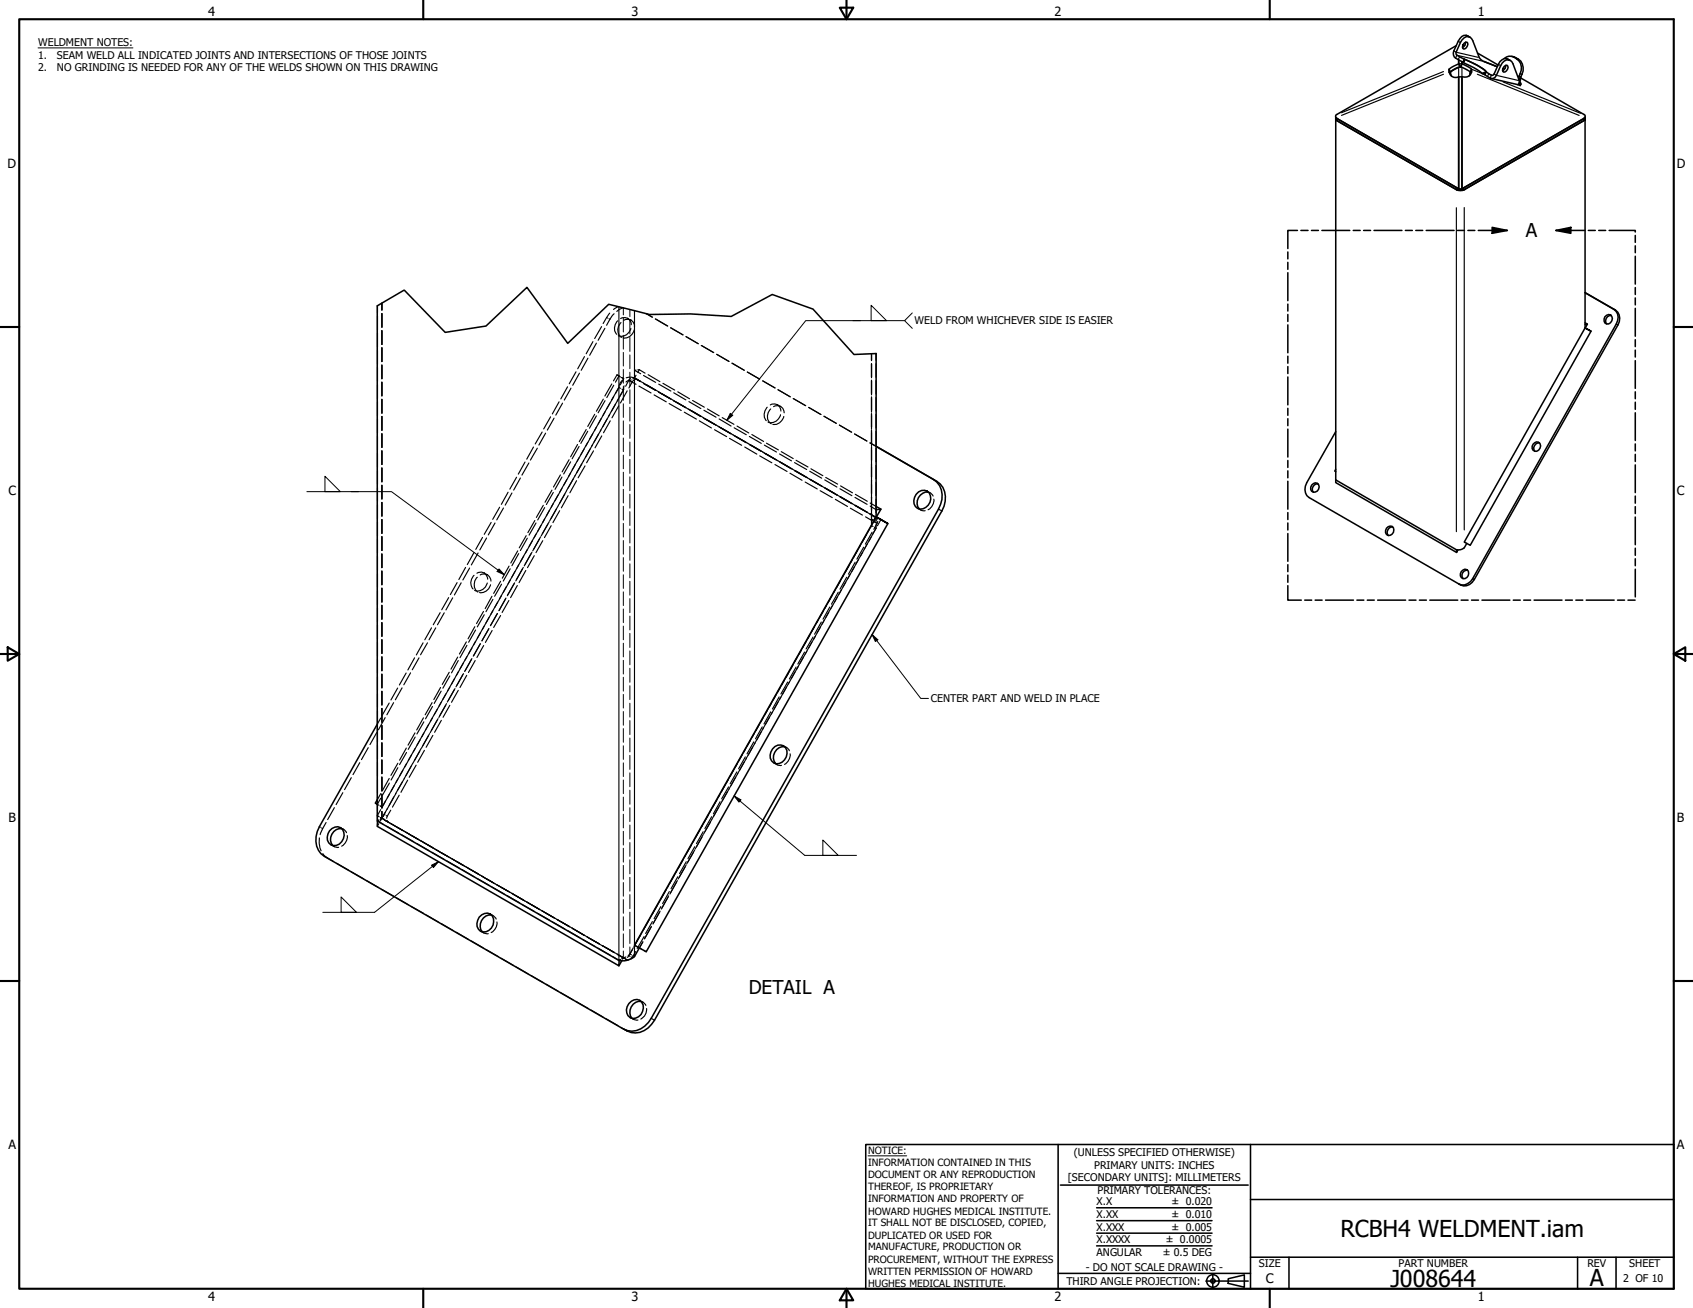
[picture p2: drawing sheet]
<svg xmlns="http://www.w3.org/2000/svg" width="559mm" height="432mm" viewBox="0 0 559 432" stroke-linecap="round" stroke-linejoin="round" font-family="sans-serif">
<!-- layer: Visible (ANSI) -->
<g fill="none" stroke="#000" stroke-width=".51">
<path d="M480.7 15l-39.4 22.8-.5 .6 .1 .5M481.5 19.8v1.3M482.9 14.7l.5 .3M483.2 14.3l.9-.4a1.47 1.47 0 0 1-1 2.3 1.24 1.24 0 0 1 .1-1.9zM483.4 19.6l-.4 1.1zM483.7 13.9a1.82 1.82 0 0 1-1 1.8M485.3 12.3a2.36 2.36 0 0 0-4 1.3l-1.4 3.2a2.09 2.09 0 0 0 1.4 2.9l1.7 .8M487.7 17.5l6.8 4M496.5 19.3a3.6 3.6 0 0 1 5.7 2.8l-.1 1.1-.8 2.1M499 18.6a4.2 4.2 0 0 1 3 6.8M440.9 38.9l.4 .2M441 38.9l-.1 .7v-.9v119.7l39.8 23.1a2.84 2.84 0 0 0 3.4-2.1"/>
<path d="M441 38.9l.3 .2M441.3 39.1l40.6 23.7-.6-.3M441.3 39.1l39.6 22.9M478.7 23.8l.4 1.3M478.7 23.8h.1M481.5 21.1l-2.9 1.5a1.95 1.95 0 0 0 0 2.2 1.95 1.95 0 0 0 2 .8l.9-.2M481.5 25.4v37l.7 .4M481.5 21.1l.4 .9M481.5 21.1h1M481.9 22l-1.8 .8-1.3 1M481.9 22l-3 1.6M482.2 22l3.1 1.7-.4 1.3"/>
<path d="M482.2 22h-.3h.3M482.5 21.1l2.4 1.1a1.54 1.54 0 0 1 1 1.5 1.54 1.54 0 0 1-1 1.4l-.7 .3-1.7-.1M482.5 25.3v37.1l-.3 .4M482.5 21.1v-.8v.8l-.3 .9M482.5 21.1l-.3 .9M482.5 25.3v37.1h-1v-37M482.5 25.3l-1 .1M483 20.7l3.6 1.7 2.5 1.9M489.1 24.3l1.4-.6-.4 .9zM490.1 24.6l.3 .3a2.35 2.35 0 0 0 3.1 .6l1.8-3.8a2.32 2.32 0 0 1 3.3-1.7l.8 1 2.1 5.6M492.2 25.9l8.8 2a1.04 1.04 0 0 0 .5-1.3M496.4 22l.6-.4 .4-.1 .2 .3a1.34 1.34 0 0 1-.2 1.4 1.34 1.34 0 0 1-1.3 .4l-.2-.5z"/>
<path d="M497 21.6a1.9 1.9 0 0 1-1.1 1.8M498.5 20a2.35 2.35 0 0 0-2.4-.6 2.35 2.35 0 0 0-1.6 1.9l-1.6 3.5h-.6l-.9-.5a24.9 24.9 0 0 0-8.9-5.1l-1.6-1-.3-.6a10.4 10.4 0 0 1 2.6-5.1 1.75 1.75 0 0 1 2.9 .9l2.4 6 1.3 .9 3.6 1.4 .9 .1M501.3 25.3l.2 1.1M501.3 25.3l.7 .1M501.4 27.4l.4 .9-.8-.4M501.5 26.4v.1M501.5 26.4l.5 1.3-.2 .6M501.9 25.7l21.2 12.3v.9l-40.6 23.5-.3 .4M502 25.4l-.4 1.3M523 38.9l-40 23.1M523 39.5l.2-.8v69.6l-39.9 70.6 2 1.1 39.8-70.7M523 39.5l.2 .1-39.9 23a2.83 2.83 0 0 1-2.6 0l-39.8-23 40 23.1"/>
<path d="M523 39.6l-40 23.1M523 38.9v.7M480.9 62l.4 .5-.4 .2zM482.7 62.5l-.5 .3M483 62v.7l-.3-.2zM523.2 96.6l9.4 5.5a3.4 3.4 0 0 1 .9 4.9l-47.4 84a3.6 3.6 0 0 1-4.6 1.8l-49.4-28.5a3.5 3.5 0 0 1-.8-4.9l9.6-16.9M523.2 96.6l10 5.8a3.6 3.6 0 0 1 .8 4.9l-47.4 84a3.4 3.4 0 0 1-5 1.5M124.5 101v170l79.8 46.1M289.2 116.7v53.9l-79.8 141.4 3.9 2.2 79.8-141.4M523.2 107.1l.7-.1-.7 1.3M523.2 108.3l1.9 1zM523.2 106.6l.7 .4"/>
<path d="M529.7 104.6l1.3-.8a1.55 1.55 0 0 1 1 2.2 1.55 1.55 0 0 1-2.3 .6l-.2-.6zM531.8 104.1a1.77 1.77 0 0 0-1.6 1 1.77 1.77 0 0 0 .1 1.8M289.2 147.3l20 11.6a7 7 0 0 1 1.7 9.8l-94.9 168.1a7 7 0 0 1-8.9 3.6l-1.1-.6M289.2 147.4l19 10.9a7 7 0 0 1 1.6 9.8l-94.9 168.1a7 7 0 0 1-9.1 3.5l-98.7-57a6.7 6.7 0 0 1-2.4-8.2l.7-1.6 19.1-33.8M435 159.7a1.77 1.77 0 0 0-1.6 .9 1.77 1.77 0 0 0 .1 1.9M440.9 154.9l-.3 .6 .3 .2M440.9 158.5v.8l39.9 23.1M506 146.6l1.2-.7a1.55 1.55 0 0 1 1.1 2.1 1.55 1.55 0 0 1-2.3 .7l-.3-.6zM508.1 146.2a1.77 1.77 0 0 0-1.6 .9 1.77 1.77 0 0 0 .1 1.9M289.2 170.6l3.9 2.2zM289.2 168.3l1.6-.2-1.6 2.6M289.2 167.2l1.6 .9"/>
<path d="M302.4 163.2a2.63 2.63 0 0 1 3.6-1.1 2.63 2.63 0 0 1 1 3.7 2.9 2.9 0 0 1-4.9 1.4 3.5 3.5 0 0 1 .3-4zM306.5 162.5a3.4 3.4 0 0 0-3.4 1.8 3.4 3.4 0 0 0 .4 3.7M432.9 160.1l1.2-.7a1.55 1.55 0 0 1 1.1 2.1 1.55 1.55 0 0 1-2.3 .7l-.3-.6zM457.6 174.4a1.35 1.35 0 0 1 2.3-.2 1.66 1.66 0 0 1-.3 2 1.66 1.66 0 0 1-2 .3l-.3-.7zM459.7 174a1.75 1.75 0 0 0-1.6 .9 1.75 1.75 0 0 0 .1 1.9M480.8 181.5v.9l.4-.9M482.3 188.7l1.3-.8a1.55 1.55 0 0 1 1 2.1 1.55 1.55 0 0 1-2.3 .7l-.3-.6zM484.4 188.2a1.73 1.73 0 0 0-1.7 .9 1.73 1.73 0 0 0 .2 1.9M255 247.2a2.62 2.62 0 0 1 3.6-1 2.62 2.62 0 0 1 .9 3.7 2.76 2.76 0 0 1-2.4 2.2 2.76 2.76 0 0 1-2.8-1.8l.1-2.1zM259 246.5a3.5 3.5 0 0 0-3.3 1.8 3.5 3.5 0 0 0 .3 3.8M108.8 274.3a2.63 2.63 0 0 1 3.6-1.1 2.63 2.63 0 0 1 .9 3.7 2.75 2.75 0 0 1-2.4 2.2 2.75 2.75 0 0 1-2.8-1.7l.2-2.2zM112.8 273.6a3.5 3.5 0 0 0-3.3 1.8 3.5 3.5 0 0 0 .4 3.7"/>
<path d="M124.5 264l-.6 1.1 .6 .5M124.6 271.1l-.1 1.7 79.8 46v-1.7M158.2 302.8a2.63 2.63 0 0 1 3.6-1.1 2.63 2.63 0 0 1 1 3.7 2.84 2.84 0 0 1-4.9 1.4 3.5 3.5 0 0 1 .3-4zM162.2 302.1a3.5 3.5 0 0 0-3.3 1.8 3.5 3.5 0 0 0 .4 3.8M205.2 317.2l-.9 1.6M211 312.9l-1.6 2.9a6 6 0 0 1-5.1 1.3M207.6 331.3a2.6 2.6 0 0 1 3.6-1 2.6 2.6 0 0 1 .9 3.6 2.84 2.84 0 0 1-4.8 1.4 3.4 3.4 0 0 1 .3-4zM211.6 330.6a3.5 3.5 0 0 0-3.2 1.8 3.5 3.5 0 0 0 .2 3.8"/>
</g>
<!-- layer: Visible Narrow (ANSI) -->
<g fill="#000">
<circle cx="441.3" cy="39.1" r=".19"/>
<circle cx="522.8" cy="39.1" r=".19"/>
<circle cx="483.3" cy="62.6" r=".19"/>
</g>
<g fill="none" stroke="#000" stroke-width=".38">
<path d="M479.9 16.8l.7 .4M480.8 18.3l-.4 .8M481 17.3l6.9 1.6M481.3 18.4l8.1 1.8M481.3 13.7l.7 .3M481.7 18.8l-.4 .9M483.4 19.6l-.4 .8M483.9 11.7l.6 .4M484.1 11.7l.7 .4M497.1 19.3l.7 .4M497.3 19.4l.7 .3M499.7 18.9l.6 .2"/>
<path d="M500.6 19.4l.6 .2M441.3 39.2v.6M476.4 23.6l-33.6 13.6M476.4 24.5l-33.6 13.6M478.3 22.9l.4 .9M478.3 23.7l.4 .5M478.4 24l.4 .4M481.5 22.4v2.9M482.5 22.4v2.7M485.6 22.9l-.3 .8M485.6 23.9l-.3 .4M485.7 23.7l-.4 .5"/>
<path d="M485.7 22.9l-.4 .9M485.9 22.9l3.7 1.5M487.6 24.5l33.6 13.6M490.5 23.7l-.3 .9M491.4 24.4l-.4 .8M492.3 24.9l-.4 .8M492.3 24.8l.3 .1M493.1 24.4l.7 .4M493.5 21.7l.6 .4M494.3 25l6.8 1.5M494.6 21.3l.7 .4M495.9 23.2h.2"/>
<path d="M496.1 27.1l25.6 10.3M496.3 22.4l.4 .2M500.9 25l.4 .3M501.4 26.3l.1 .1M501.8 24.4l.5 .1M522.7 39.2v.6M480.7 68.6v106.9M480.7 62.6h.1M483.3 68.5v106.4M204.3 101.3v215.8M209.4 102.6v213.2M532.7 102.1l.5 .3"/>
<path d="M533.5 107l.5 .3M308.2 158.3l1 .6M309.8 168.1l1.1 .6M486.1 191.1l.5 .2M214.9 336.2l1.1 .6"/>
</g>
<!-- layer: Visible (ANSI) -->
<g fill="#000">
<circle cx="481.9" cy="22" r=".25"/>
<circle cx="501.5" cy="26.4" r=".25"/>
</g>
<!-- layer: Hidden (ANSI) -->
<g fill="none" stroke="#000" stroke-width=".38">
<path d="M124.6 101v2.2M124.6 104.3v4.6M124.6 110v4.6M124.6 115.7v4.5M126 100.1v2.3M126 103.5v4.5M126 109.2v4.5M126 114.8v4.6M192.9 117.7l-2.2 4M194.1 118.2l-2.3 4M195.7 112.8l-2.2 4M196.8 113.3l-2.2 4"/>
<path d="M198.6 107.8l-2.3 4M199.6 108.4l-2.2 3.9M201.2 103.4l-2.1 3.4M202.7 103.6l-1.4 1.8-1.1 2M203.9 105.9a3.2 3.2 0 0 0-.3 4.5M204 101.2l-1.5 1M204.1 110.8l.3 .2M204.8 111.2l.4 .2M204.9 105.2a2.27 2.27 0 0 1 3.4 2M205 106.5a3.2 3.2 0 0 0-.3 4.4M205.5 101.6l-1.9 1.2M205.9 105.7a2.27 2.27 0 0 1 3.5 2.1"/>
<path d="M207.1 105.1l.4 .2M207.9 105.5l.3 .2M208.2 108.4a3.1 3.1 0 0 1-3.6 2.5M209.3 109a3.1 3.1 0 0 1-3.6 2.5M213.2 103.5l2.1 1.2M213.4 103.6l2 1.1M216.3 105.3l4 2.3M216.4 105.3l4 2.3M221.3 108.2l4.1 2.4M221.4 108.2l4.1 2.4M226.4 111.1l4 2.4-3.9-2.4M231.5 114l4.1 2.4"/>
<path d="M240.5 119.3l-3.9-2.3 4.1 2.3M241.6 119.9l4 2.3-3.9-2.3M287.7 116.8v2.3M289.1 116.7v2.2M124.6 121.3v4.6M124.6 127v4.6M124.6 132.7v4.5M124.6 138.4v4.5M126 120.5v4.5M126 126.2v4.5M126 131.8v4.6M126 137.5v4.5"/>
<path d="M181.7 137.6l-2.2 4M182.9 138l-2.2 4M184.5 132.7l-2.2 4M185.7 133.1l-2.2 3.9M187.3 127.7l-2.2 4M188.5 128.1l-2.3 4M190.1 122.7l-2.2 4M191.3 123.2l-2.3 4M196.3 136.8l-2.3 4M196.8 137.3l-2.2 4.1M198.4 138.2l-2.2 4M199.1 131.8l-2.3 4"/>
<path d="M199.7 132.3l-2.3 4M200.3 138.4l-2.2 3.9M201.2 136.8l-2.3 4.1M201.3 133.1l-3.9 6.9M201.4 138.9l-2.2 4M201.9 126.7l-2.3 4M202.6 127.2l-2.3 4.1M203.1 133.4l-2.2 4M203.6 123.8l.2 .1M203.6 123.8l.8 .3M203.6 123.8l-1.1 1.9M204.1 131.8l-2.3 4"/>
<path d="M204.2 128.1l-3.9 6.8M204.2 134l-2.2 3.9M204.3 127.9l-1.2 2M204.3 127.9l.5 .3M204.8 124.5l-.5-.4-1.2 2.1M205.1 124.6l.8 .4-1.2 2.1M205.4 124.7l.5 .3M205.5 125.5a3.7 3.7 0 0 0-1.2 2.4M205.9 128.5l-2.2 3.9M206 127.4l-.3 1.4-.4-.3M206.6 126.1l.5-.4h.8l2 1.2M206.7 124.7a4.6 4.6 0 0 1 4.8 1.3"/>
<path d="M207 129l-2.2 4M208.1 125l-1.6 2.5M208.7 124.7l.7 .1M209.2 125.5l-1.6 2.6M209.4 124.8l2 1.1M209.4 124.8l.3 .2M209.4 124.8l2.1 1.1M209.8 125.3l.7 .1 2 1.1M209.9 122.2h-.5l2.1 1.2M209.9 123.9l-.5 .9M210.1 125.2l.4 .1M210.9 127.4l4 2.3"/>
<path d="M211 122l-.5 .1M211 122l-.5 .9M211 122l1.9 1.2M212.4 126.5l9.9 5.7M212.4 124l4 2.2M213.9 123.7l3.9 2.3M215.9 130.4l4 2.3M216.4 128.8l-4-2.2 4 2.3M217.4 129.4l4 2.4M217.4 126.8l4 2.3M218.8 126.6l3.9 2.2M220.9 133.2l4 2.3"/>
<path d="M222.2 132.2l3.9 2.2M222.4 132.3l4 2.3-4-2.3M222.4 129.7l4 2.3M223.3 132.8l3.9 2.3M223.7 129.3l3.9 2.3M225.9 136.1l4 2.3M227.1 135l9.9 5.7M227.4 135.1l3.9 2.4M227.4 132.6l3.9 2.3M228.6 132.2l3.9 2.2M230.8 138.9l4 2.4M232.3 138l4 2.4"/>
<path d="M232.3 135.4l4 2.3M233.5 135l3.9 2.3M237.4 138.3l3.9 2.4M238.4 137.9l3.9 2.2M246.6 122.8l4.2 2.4M251.7 125.7l4.1 2.4M253.2 134.4a3.3 3.3 0 0 0-.3 4.5M253.5 139.3l.3 .2M254.2 139.7l.4 .2M254.3 133.7a2.27 2.27 0 0 1 3.4 2M254.4 135a3.2 3.2 0 0 0-.3 4.4M255.3 134.2a2.27 2.27 0 0 1 3.5 2.1"/>
<path d="M256.5 133.6l.4 .2M256.8 128.7l4.1 2.3M257.2 134l.4 .2M257.6 136.9a3.1 3.1 0 0 1-3.6 2.5M258.7 137.5a3.2 3.2 0 0 1-3.6 2.6M261.8 131.6l4.1 2.3M266.9 134.5l4.1 2.3-4-2.3M272 137.4l4 2.4M287.7 120.1v4.6M287.7 125.5v4.9M287.7 131.1v5M287.7 136.6v5.1"/>
<path d="M289.1 120.1v4.4M289.1 125.7v4.4M289.1 131.3v4.4M289.1 136.8v4.5M124.6 144v4.5M124.6 149.7v4.5M124.6 155.4v4.5M126 143.2v4.5M126 148.8v4.6M126 154.5v4.6M170.5 157.5l-2.2 4M171.8 157.8l-2.3 4"/>
<path d="M173.3 152.5l-2.2 4M174.6 152.8l-2.3 4M176.1 147.6l-2.2 4M177.4 148l-2.3 3.9M178.9 142.6l-2.2 4M180.1 143l-2.2 3.9M185 156.8l-2.3 4M185.5 157.5l-2.3 4M187.1 158.4l-2.3 4M187.8 151.8l-2.3 4M188.3 156.1l-2.2 4.1M188.3 152.5l-2.2 4"/>
<path d="M189.2 158.1l-2.3 4M189.8 157l-2.3 4.1M189.9 153.3l-2.3 4.1M190.3 158.7l-2.2 4M190.6 146.7l-2.3 4.1M191.1 147.4l-2.3 4M192.7 152l-3 5.2M192.8 148.3l-4 6.8M193.1 153.8l-2.3 3.9M193.5 141.8l-2.3 4M194 146l-2.3 4.1M194 142.4l-2.3 4"/>
<path d="M195.6 143.2l-2.2 4.1M195.9 148.8l-2.3 4M196.8 141l-2.2 4M197.5 143.3l-5 8.9M198.4 141.9l-2.3 4M198.6 143.9l-2.2 3.9M235.8 141.9l4 2.2M237 140.7l3.9 2.2M237.4 140.9l8.4 4.9M240.8 144.7l4 2.3M242.3 143.8l4 2.4M242.3 141.2l4 2.3"/>
<path d="M243 144.1l3.9 2.3M243.3 140.7l3.8 2.2M245.8 147.6l4 2.3M246.8 146.4l13.7 7.9M247.3 146.7l4 2.3M247.3 144.1l4 2.3M248.2 143.4l3.8 2.3M250.8 150.5l4 2.3M252.3 149.5l4 2.4M252.3 146.9l4 2.3M253 146.3l3.9 2.2M255.8 153.4l4 2.2"/>
<path d="M257.3 152.5l3.9 2.3M257.3 152.4l3.9 2.3M257.3 149.9l3.9 2.2M257.7 152.7l3.9 2.2M257.9 149.1l3.9 2.3M260.7 156.2l4 2.4M261.6 154.9l9.9 5.7M262.3 155.4l4 2.3M262.3 155.3l4 2.3M262.3 152.7l4 2.3M262.8 152l3.9 2.2M265.7 159.1l4 2.3"/>
<path d="M267.3 158.2l3.9 2.3M267.3 155.6l3.9 2.3M267.7 154.7l3.9 2.3M272.2 158.4l4 2.4M272.5 157.6l4 2.2M281.1 142.7l-4-2.4 4 2.4M282.1 143.3l4 2.3M287.1 146.2l2.1 1.1M287.1 146.2l2.1 1.2M287.7 142v5.4M287.7 147.6v22.5M289.1 142.4v4.5"/>
<path d="M289.1 148v4.5M289.1 153.6v4.5M289.1 159.2v4.4M124.6 161v4.5M124.6 166.7v4.5M124.6 172.3v4.6M124.6 178.1v4.5M126 160.2v4.5M126 165.9v4.5M126 171.5v4.6M126 177.2v4.5M159.3 177.4l-2.3 4"/>
<path d="M160.6 177.6l-2.2 3.9M162.1 172.5l-2.3 3.9M163.4 172.7l-2.2 3.9M164.9 167.4l-2.3 4M166.2 167.7l-2.2 3.9M167.7 162.5l-2.2 4M169 162.8l-2.2 4M173.7 176.8l-2.3 4M174.1 177.7l-2.3 4M176.5 171.8l-2.3 4M176.9 172.7l-2.3 4M178.4 177.2l-2.6 4.7"/>
<path d="M179.1 178.5l-2.2 3.9M179.3 166.8l-2.3 4M179.8 171.3l-9.2 16.3M179.8 167.6l-2.3 4M180.8 173l-2.2 3.9M181.3 172.2l-2.3 4M181.4 168.5l-2.3 4M181.9 173.5l-2.2 4M182.2 161.8l-2.3 4M182.6 162.6l-2.3 4M184.1 167.1l-2.7 4.9M184.2 163.4l-3.9 6.9"/>
<path d="M184.7 168.6l-2.2 3.9M185.5 161.2l-2.3 4.1M186.4 163.1l-2.2 3.9M186.9 162.1l-2.2 4M187.5 163.6l-2.2 4M270.7 162l4 2.3M271.4 160.6l3.9 2.2M272.5 161.2l16.7 9.7-.5 .3 .4-.3M275.7 164.8l4 2.4M276.2 163.4l-4-2.3 4 2.3M277.2 164l4 2.3M277.2 161.4l4 2.2"/>
<path d="M277.4 160.4l4 2.3M280.7 167.8l4 2.3M282.2 164.2l4 2.3M282.3 163.2l4 2.3M285.7 170.6l2 1.2v-2.3v2.3l.5 .2M285.9 176.5l-2.2 4.1M286.2 169.1l-4-2.2 4 2.3M286.3 179.6l-2.3 4M286.8 175.1l-2.3 4M287.2 169.7l2 1.1 .4 .6M287.2 167.1l2 1.2M287.2 166.1l2 1.1"/>
<path d="M287.5 177.4l-2.3 3.9M287.7 171.3v2.2l-1.2 2M287.7 173.5l.5 .3M287.8 175.7l-2.2 3.9M288.1 170.2l.4 .6M288.2 171.5l-.5 .3M288.6 171.4l-1.3 2.7M288.7 174.1l.5 .3M289.1 174.6l-2.3 4M289.1 170.4v2.2l-.5-.3M289.1 164.8v4.4M289.2 174.4l-1.2 1.9"/>
<path d="M289.2 170.6v1.3M289.2 173.2v1.2M289.8 172.1l-1.4 2.7M290.8 171.5l-1.2 2M302.8 167.8l.4 .2M303.5 168l.7 .5 1.2 .1M303.6 168.2l.3 .2M305.9 162.1l.4 .2M306.5 162.5l.7 .3 .8 1M306.6 162.5l.4 .2M308.2 164.8a3.6 3.6 0 0 1-1.9 3.5M124.6 183.7v4.5"/>
<path d="M124.6 189.4v4.5M124.6 195v4.6M126 182.9v4.5M126 188.5v4.5M126 194.2v4.6M126 199.8v4.6M148.1 197.3l-2.3 4M149.4 197.4l-2.2 4M150.9 192.3l-2.2 4M152.2 192.4l-2.2 4M153.7 187.3l-2.3 4M155 187.5l-2.2 4"/>
<path d="M156.5 189.9a3.2 3.2 0 0 0-.4 4.5M156.5 182.4l-2.3 4M156.7 194.9l.3 .2M157.4 189.2a2.3 2.3 0 0 1 3.6 2M157.4 195.3l.3 .2M157.5 190.6a3.1 3.1 0 0 0 0 4.5 3.5 3.5 0 0 0 3.3-2.6M157.8 182.6l-2.2 3.9M158.5 189.8a2.3 2.3 0 0 1 3.6 2M159.8 189.1l.3 .2M160.5 189.5l.3 .2M161.9 193a3.2 3.2 0 0 1-3.6 2.6M162.4 196.8l-2.3 4.1"/>
<path d="M162.7 197.9l-2.3 4M164.3 198.8l-3.9 6.9M165.2 191.9l-2.3 4M165.5 196.6l-2.2 4M165.5 192.8l-2.2 4M166.9 197.7l-2.2 3.9M167 197.4l-2.2 4.1M168 198.2l-2.3 4M168 186.9l-2.2 4M168.4 187.8l-2.3 4M169.7 192.7l-2.3 4M169.9 192.4l-2.3 4"/>
<path d="M170 188.7l-5.2 9M170.8 193.3l-2.3 4M170.9 181.9l-2.3 4M171.2 186.5l-2.2 4M171.2 182.8l-2.2 4M172.5 187.8l-2.3 4M172.7 187.3l-2.3 4.1M173.5 188.3l-2.2 4M175.3 182.8l-2.3 4M175.6 182.3l-2.3 4M176.3 183.5l-2.2 3.9M274.6 196.7l-4 7.1"/>
<path d="M274.8 199.8l-2.3 4M275.6 194.9l-2.2 4M276.7 195.5l-2.3 4M277.4 191.7l-2.3 4M279.1 192.2l-5 8.9M279.5 190.6l-2.3 3.9M280.5 189.7l-2.2 4M281.2 185l-5 8.9M282.3 185.6l-2.3 3.9M283.1 181.6l-2.2 4M283.4 184.7l-3.7 6.5M284 180.1l-2.3 3.9"/>
<path d="M284.7 182.3l-2.3 3.9M285.1 180.7l-2.3 3.9M124.6 200.7v4.5M124.6 206.4v4.5M124.6 212v4.6M124.6 217.7v4.5M126 205.5v4.6M126 211.2v4.5M126 216.9v4.5M136.8 217.2l-2.2 4M138.3 217.2l-2.2 3.9M139.6 212.2l-2.2 4"/>
<path d="M141.1 212.2l-2.3 4M142.4 207.3l-2.2 3.9M143.8 207.3l-2.2 3.9M145.3 202.2l-2.3 4M146.6 202.3l-2.2 3.9M151.1 216.9l-2.3 4M151.3 218.1l-2.3 4M152.9 218.9l-2.3 4.1M153.9 211.9l-2.3 4M154.1 216.8l-2.3 4M154.1 213l-2.3 4.1M155.6 217.6l-2.2 4.1"/>
<path d="M155.8 213.9l-2.3 4M155.8 217.4l-2.3 4M156.7 206.9l-2.2 4M156.8 218.1l-2.2 3.9M157 208l-2.3 4M158.5 212.6l-2.3 4M158.6 212.5l-2.3 4M158.6 208.9l-3.9 6.9M159.6 201.9l-2.3 4M159.6 213.1l-2.2 3.9M159.8 206.7l-2.3 4M159.8 202.9l-2.3 4"/>
<path d="M161.4 207.5l-2.3 4.1M161.4 207.6l-2.3 3.9M161.4 203.8l-2.2 4M162.4 208.2l-2.2 3.9M164.2 202.5l-2.3 4.1 2.2-4M165.2 203.2l-2.3 3.9M261.7 219.6l-3.6 6.5M263.1 216.9l-2.2 4.1M264.5 214.7l-2.3 3.9M265.2 216.9l-2.2 4M265.6 215.3l-2.3 3.9M266 211.9l-2.3 4.1"/>
<path d="M266.3 214.9l-2.3 4.1M267.3 209.7l-2.3 4M268 212l-2.3 4M268.4 210.3l-2.3 3.9M269.2 209.9l-2.3 4M270 204.8l-3.4 6.1M270.8 207.1l-2.3 3.9M271.1 205.4l-2.2 4M271.7 201.8l-2.3 4M272 204.9l-2.3 4M273.6 202.1l-2.3 4M273.9 200.4l-2.2 4"/>
<path d="M124.6 223.4v4.5M124.6 229v4.6M124.6 234.7v4.6M125.7 237l-1.2 2.1M126 222.6v4.5M126 228.2v4.5M126 233.9v4.5M126 239.5v4.6M127.1 236.9l-2.2 4M128.5 232.1l-2.3 4M129.9 232l-2.2 4M131.3 227.1l-2.3 4"/>
<path d="M132.7 227.1l-2.2 3.9M134 222.2l-2.2 3.9M135.5 222.1l-2.2 4M139.8 237l-2.3 4M139.9 238.3l-2.3 4M141.5 239.1l-2.2 4.1M142.6 232l-2.3 4M142.7 237l-2.2 4M142.7 233.2l-2.2 4.1M144.3 234.1l-2.3 4M144.6 237.2l-2.6 4.7M145.4 226.9l-2.2 4"/>
<path d="M145.6 228.2l-2.3 4M145.7 237.8l-2.3 3.9M147.2 229l-3.9 7M147.4 232.3l-2.6 4.6M148.3 221.9l-2.3 4M148.5 232.9l-2.3 3.9M148.5 223.1l-2.3 4.1M150.1 224l-3.9 6.9M150.2 227.3l-2.6 4.5M151.3 221.8l-2.3 4.1M151.3 227.9l-2.3 3.9M153 222.4l-2.5 4.4"/>
<path d="M154.1 222.9l-2.3 4M250.5 239.4l-5 8.9M251.6 240l-2.2 3.9M251.8 237.2l-2.3 4M254.4 235l-2.2 4M254.6 232.1l-3.5 6.3M254.9 235.1l-3.1 5.6M256.1 229.5l-2.2 4M256.8 231.8l-2.2 4M257.2 230.1l-2.2 4M257.5 227l-2.3 4.1M257.7 230.1l-2.2 4"/>
<path d="M258.9 224.5l-2.2 4M259.6 226.8l-2.2 4M260 225.2l-2.3 3.9M260.6 225l-2.3 4.1M262.4 221.9l-2.2 4M262.8 220.2l-2.3 4M263.5 220l-2.3 4M116 256.7l-2.3 4M118.7 251.8l-2.2 3.9M121.5 246.8l-2.2 4M124.3 241.9l-2.2 3.9M124.6 240.3v4.6"/>
<path d="M124.6 246.1v4.5M124.6 251.7v4.5M124.6 257.4v4.5M126 245.2v4.5M126 250.9v4.5M126 256.5v4.6M128.5 257l-2.3 4M128.5 258.5l-2.3 4M130.1 259.3l-4 7.1M131.3 257.2l-2.2 4M131.3 253.4l-2.2 4.1M131.3 252l-2.3 4"/>
<path d="M132.8 258.1l-2.2 4M133 254.3l-2.3 4M133.5 257l-2.3 3.9M134.1 247l-2.2 4M134.2 248.4l-2.3 4M134.6 257.6l-2.3 4M135.7 253l-2.3 4M135.8 249.2l-3.9 7M137 241.9l-2.3 4.1M137 243.3l-2.3 4.1M137.4 252.6l-2.3 4M138.6 248l-4.6 8"/>
<path d="M138.7 244.2l-4 6.9M139 247.1l-2.2 4M139.9 242l-2.3 4.1M140.1 247.7l-2.2 4M141.8 242.2l-2.7 4.8M142.9 242.8l-2.2 3.9M239.3 259.1l-2.2 4M240.4 257.4l-2.3 4M240.5 259.8l-2.3 3.9M242.1 254.2l-2.2 4M243.2 254.8l-2.2 4M244.9 249.3l-3.9 7"/>
<path d="M245.6 251.6l-5 8.9M246 249.9l-2.2 3.9M246.1 247.3l-2.3 4M246.4 250.3l-2.3 4M248.4 246.6l-2.2 4M248.8 244.9l-2.2 4M249.2 245.2l-2.2 4.1M251.2 241.7l-2.2 3.9M252 240.2l-2.2 4M255.5 251.9l.3 .2M256 252.1l.7 .5 1.2 .1M256.2 252.3l.3 .2"/>
<path d="M258.5 246.2l.4 .2M259 246.5l.8 .4 .7 .9M259.3 246.6l.3 .2M260.8 248.9a3.6 3.6 0 0 1-1.8 3.4M105.4 276.6a7.7 7.7 0 0 0 .6 4.3M107.6 271.5l-1.9 4M109.2 278.9l.4 .2M109.9 279.1l.7 .5 1.2 .1M110 279.3l.4 .2M110.4 266.6l-2.3 4M112.3 273.2l.4 .2M112.8 273.6l.8 .3 .8 1"/>
<path d="M113 273.6l.4 .1M113.2 261.7l-2.3 3.9M114.6 275.8a3.5 3.5 0 0 1-1.8 3.5M123.9 265.1l.8 .5M124.6 271v.1M124.6 263.1v4.5M124.6 268.7v2.3M124.6 269.3l.5 .3M124.6 271l2 1.2M125 271.9l-.5 .9M125.1 270.7l-.6 .3M125.4 266l.7 .4"/>
<path d="M125.6 266.1l.5 .3M125.7 267.3l-1.2 2 .5 .3M125.7 263.5l-1.2 2.1 .5 .2M125.7 262l-1.2 2M126 267.9v2.2l-.5-.2 .5 .2zM126 270.1l2 1.2-2-1.2-.5 .9M126 262.2v4.6M126 270.1l-.5 .3M126.6 270.3l.5 .5 1.9 1.1M126.7 268.9l-.1 .7M127.6 272.7l4 2.3M127.8 270.8l.3 .6 4.9 2.8"/>
<path d="M127.9 266.9l-1.9 3.2M129 267.5l-1.4 2.6M130 263.1l-2.2 4M130 272.5l8 4.6M130.7 261.9l-2.2 4M131.1 273.1l4 2.2M131.8 262.5l-2.3 3.9M132.6 275.6l3.9 2.3M134.9 275.3l8.9 5.2M137.5 278.4l4 2.4M141 278.8l3.9 2.3M228.2 279l-2.2 3.9"/>
<path d="M229 277.6l-2.3 4M229.3 279.5l-2.2 4M231.7 276.4l-2.3 3.9M232.1 274.6l-2.2 3.9M232.1 275.5l-2.2 4.1M233.8 269l-5 8.9M234.5 271.4l-2.3 3.9M234.7 267.5l-2.3 4M234.9 269.6l-2.2 4M234.9 270.5l-2.2 4M236.6 264.1l-2.3 3.9M237.6 262.4l-2.3 4"/>
<path d="M237.7 264.7l-2.2 4M240 261.5l-5 8.9M240.7 260.4l-2.3 4M106.6 281.8l.4 .6 3.1 2M111.1 285l4 2.3M116 287.8l4 2.3M121 290.7l3.9 2.3M125.9 293.6l4 2.2M130.9 296.4l3.9 2.3M135.8 299.3l4 2.2M142.6 281.4l3.9 2.3M144 280.5l4 2.3"/>
<path d="M144.8 281.1l3.9 2.2M145.9 281.6l7.7 4.5M147.5 284.2l4 2.3M149 283.4l15.5 9M152.5 287.1l4 2.3M153.9 286.3l4 2.2M157.5 290l4 2.3M159.5 289.6l3.9 2.2M162.4 292.9l4 2.2M163.9 292l4 2.3M164.5 292.4l3.9 2.2M165.5 293l4 2.2"/>
<path d="M167.4 295.7l4 2.3M168.9 294.9l9.3 5.5M172.4 298.6l4 2.3M173.9 297.8l4 2.3M175.4 298.6l7.7 4.5M217 298.7l-2.2 3.9M218.1 299.3l-2.2 4M219.8 293.8l-4.5 8M220.5 292.7l-2.3 4M220.5 296.1l-2.2 4M220.7 295.7l-2.3 4.1M220.9 294.3l-2.2 4"/>
<path d="M222.6 288.8l-2.2 4M223.3 291.1l-2.2 4M223.3 287.7l-2.3 4M223.6 290.7l-2.3 4.1M223.7 289.4l-2.2 4M225.4 283.9l-2.2 3.9M226.1 286.2l-2.3 4M226.1 282.6l-2.2 4M226.4 285.6l-2.2 4.1M226.5 284.5l-2.2 3.9M228.9 281.3l-2.3 3.9M229.3 280.6l-2.3 4"/>
<path d="M140.7 302.1l4 2.3M145.7 304.9l3.9 2.3M150.6 307.8l4 2.3M155.6 310.6l3.9 2.3M158.6 307.5l.4 .2M159.3 307.7l.7 .4 1.2 .1M159.4 307.8l.3 .2M160.5 313.5l4 2.3M161.7 301.7l.4 .2M162.2 302.1l.8 .4 .8 .9M162.4 302.1l.4 .2M164 304.4a3.5 3.5 0 0 1-1.9 3.4"/>
<path d="M165.4 316.4l4 2.2M170.4 319.2l3.9 2.3M177.4 301.5l4 2.3M180.3 301.5l7.7 4.5M182.4 304.4l4 2.2M183.8 303.5l4 2.3M185.2 304.3l4 2.3M187.4 307.2l4 2.4M188.8 306.4l4 2.3M189 306.6l5.1 2.8M192.3 310.1l4 2.3M193.8 309.3l4 2.3"/>
<path d="M193.9 309.4l4 2.3M195 310l3.9 2.3M197.4 313l4 2.3M198.8 312.2l8 4.6 .7 .1M202.3 315.8l2 1.3M204.8 316.8l-.5 .3M204.8 316.7l-.5 .4M205.4 316.9l-.2 .3M205.7 316.2l.7 .1M205.7 316.2l-.4 .3M205.7 316.2l-.2 .3M205.8 316.2l.3 .2"/>
<path d="M206.5 316.6l.4 .2M206.6 315.9l-.9 .3M207.9 314.9l-.6 .6M207.9 314.9l.5 .3M208.7 313.6l-1.6 2.4M208.9 315.5l.5 .3M209 312.9l-1.1 2M209.4 312l.6 .4M209.8 314.1l-1.6 2.5M210.5 312.6l.6 .3M211.5 308.6l-2.3 3.9M211.9 307.8l-2.3 4"/>
<path d="M212.2 311l-1.2 1.9M212.2 310.9l-1.1 2 .7 .5M212.5 313.8l.8 .4M212.6 309.2l-2.3 3.9M214.8 302.8l-2.8 4.8M215 305.8l-2.3 4.1M215.3 304.2l-2.2 4M217.7 301.1l-2.2 4M217.9 300.8l-2.3 4.1M175.3 322.1l4 2.3M180.3 324.9l3.9 2.3M185.2 327.8l4 2.3"/>
<path d="M190.1 330.6l4 2.3M195.1 333.4l3.9 2.3M200 336.3l4 2.3M204.9 339.2l2 1.2M208 336l.4 .2M208.6 336.2l.8 .4 1.2 .1M208.8 336.4l.3 .1M211.1 330.2l.4 .2M211.6 330.6l.8 .4 .8 .9M211.8 330.6l.4 .2M213.4 332.9a3.6 3.6 0 0 1-1.9 3.5M207 340.4h.1"/>
</g>
<!-- layer: Hidden Narrow (ANSI) -->
<g fill="none" stroke="#000" stroke-width=".33">
<path d="M200.2 104.8l.4 .2M201 105.2l.3 .2M205.7 101.7v2.2M205.7 105v4.6M205.7 110.7v4.6M205.7 116.3v4.5M207.9 102.2v2.3M207.9 105.7v4.5M207.9 111.4v4.6M207.9 117.2v4.5M205.7 122v4.5M205.7 127.6v4.5"/>
<path d="M205.7 133.3v4.5M205.7 138.9v4.5M207.6 125.5l.4 .2M207.9 122.9v4.6M207.9 128.7v4.5M207.9 134.4v4.6M208.3 125.9l.4 .2M208.4 125.4l-.5 .3M209.4 124.8l-.5 .4M209.4 124.8l.4 .2M210.2 125.2l.3 .2M205.7 144.6v4.5"/>
<path d="M205.7 150.2v4.5M205.7 155.9v4.5M207.9 140.1v4.6M207.9 145.9v4.6M207.9 151.6v4.7M207.9 157.4v4.6M205.7 161.5v4.6M205.7 167.1v4.6M205.7 172.8v4.5M205.7 178.4v4.5M207.9 163.1v4.7M207.9 168.9v4.6"/>
<path d="M207.9 174.6v4.7M288.1 170.2l.4 .2M288.4 172.1l.4 .2M288.8 170.6l.4 .2M289.2 172.5l.3 .2M205.7 184.1v4.5M205.7 189.7v4.5M205.7 195.4v4.5M207.9 180.4v4.6M207.9 186.1v4.7M207.9 191.9v4.6M207.9 197.6v4.6"/>
<path d="M205.7 201v4.5M205.7 206.7v4.5M205.7 212.3v4.6M205.7 218v4.5M207.9 203.4v4.6M207.9 209.1v4.6M207.9 214.9v4.6M205.7 223.6v4.6M205.7 229.2v4.5M205.7 234.9v4.5M207.9 220.6v4.6M207.9 226.4v4.5"/>
<path d="M207.9 232.2v4.5M207.9 237.9v4.6M205.7 240.5v4.5M205.7 246.2v4.5M205.7 251.8v4.5M205.7 257.5v4.5M207.9 243.6v4.6M207.9 249.4v4.6M207.9 255.1v4.6M105.4 272.9l.4 .2M106.1 273.3l.4 .3M126.7 268.9l.4 .1"/>
<path d="M127.1 270.8l.3 .2M127.5 269.2l.3 .2M127.8 271.2l.3 .2M205.7 263.1v4.6M205.7 268.8v4.5M205.7 274.4v4.6M207.9 260.9v4.6M207.9 266.6v4.6M207.9 272.4v4.6M207.9 278.1v4.6M107.1 282.7l.3 .2M107.8 283.1l.3 .2"/>
<path d="M205.7 280v4.6M205.7 285.7v4.6M205.7 291.3v4.5M205.7 297v4.5M207.9 283.8v4.7M207.9 289.6v4.6M207.9 295.3v4.7M205.7 302.6v4.5M205.7 308.3v4.5M205.7 313.9v2.3l.4 .2M206.5 316.6l.3 .2M207.6 315.5l.4 .2"/>
<path d="M207.9 301.1v4.6M207.9 306.8v4.7M207.9 312.6v2.3M208.3 315.9l.4 .2M205.8 339.7l.4 .2M206.6 340.1l.3 .2"/>
</g>
<!-- layer: Break Line (ANSI) -->
<path d="M124.5 101l8.9-5.2 13.5 13.9 13.5-2.1 13.5-12.7 13.5 18.4 13.5-12.8 13.5 3.3 13.5-.2 13.5 .9 13.5-7.3 13.5 4.8 13.5 15 7.3-.3" fill="none" stroke="#000" stroke-width=".51"/>
<!-- layer: Hidden (ANSI) -->
<circle cx="204.3" cy="317.1" r=".19" fill="#000"/>
<!-- layer: Detail Boundary (ANSI) -->
<g fill="none" stroke="#000" stroke-width=".51">
<path d="M428.2 76.1h-3.1v5.9M429.4 76.1h2.3M432.9 76.1h2.3M436.3 76.1h9.2M446.7 76.1h2.2M450.1 76.1h2.3M453.5 76.1h9.2M463.9 76.1h2.3M467.3 76.1h2.3M470.7 76.1h9.2M481.1 76.1h2.3M484.5 76.1h2.3"/>
<path d="M487.9 76.1h9.6M492.5 75.1l5 1-5 .9zM513.5 76.1l5-1v1.9zM513.5 76.1h9.6M524.3 76.1h2.2M527.7 76.1h2.3M531.1 76.1h8.7v.5M539.8 77.7v2.3M425.1 83.2v2.3M425.1 86.6v2.3M425.1 90v9.3M539.8 81.2v2.2"/>
<path d="M539.8 84.6v9.2M539.8 94.9v2.3M539.8 98.4v2.2M425.1 100.4v2.3M425.1 103.8v2.3M425.1 107.3v9.2M425.1 117.6v2.3M539.8 101.8v9.2M539.8 112.1v2.3M539.8 115.6v2.3M539.8 119.1v9.1M425.1 121v2.3"/>
<path d="M425.1 124.5v9.2M425.1 134.8v2.3M425.1 138.2v2.3M539.8 129.3v2.3M539.8 132.8v2.3M539.8 136.3v9.1M425.1 141.7v9.2M425.1 152v2.3M425.1 155.4v2.3M425.1 158.9v9.2M539.8 146.6v2.2M539.8 150v2.3"/>
<path d="M539.8 153.5v9.1M425.1 169.2v2.3M425.1 172.7v2.2M425.1 176.1v9.2M539.8 163.8v2.3M539.8 167.3v2.2M539.8 170.7v9.1M425.1 193.4v4.7h4.4M425.1 186.4v2.3M425.1 189.9v2.3M430.7 198.1h2.2M434.1 198.1h2.3"/>
<path d="M437.5 198.1h9.2M447.9 198.1h2.3M451.3 198.1h2.3M454.7 198.1h9.2M465.1 198.1h2.3M468.5 198.1h2.3M471.9 198.1h9.2M482.3 198.1h2.3M485.7 198.1h2.3M489.1 198.1h9.2M499.5 198.1h2.3M502.9 198.1h2.3"/>
<path d="M506.3 198.1h9.3M516.7 198.1h2.3M520.1 198.1h2.3M523.6 198.1h9.2M533.9 198.1h2.3M537.3 198.1h2.4M539.8 181v2.3M539.8 184.5v2.3M539.8 187.9v9.1"/>
</g>
<g fill="#000">
<path d="M492.5 75.1l5 1-5 .9z" fill-rule="evenodd"/>
<path d="M513.5 76.1l5-1v1.9z" fill-rule="evenodd"/>
</g>
<!-- layer: Border (ANSI) -->
<g fill="none" stroke="#000" stroke-width=".7">
<path d="M6.3 6.3h546.1v419.1h-546.1zM139.7 0v6.3M277.2 2.5h4.4l-2.2 3.8zM279.4 0v6.3M419.1 0v6.3M0 107.9h6.3M552.4 107.9h6.4M0 215.9h6.3M2.5 213.7l3.8 2.2-3.8 2.2zM552.4 215.9l3.9-2.2v4.4zM552.4 215.9h6.4M0 323.8h6.3"/>
<path d="M552.4 323.8h6.4M139.7 425.4v6.4M279.4 425.4l2.2 3.9h-4.4zM279.4 425.4v6.4M419.1 425.4v6.4"/>
</g>
<!-- layer: Title (ANSI) -->
<g fill="none" stroke="#000" stroke-width=".51">
<path d="M285.8 377.8h266.6v47.6h-266.6zM349.2 377.8v47.6M412.7 377.8v47.6M350 391.2h62M361.9 398.7h38.1M412.7 396h139.7M361.9 411.3h38.1M361.9 407.1h38.1M361.9 403h38.1M412.7 415h139.7M425.4 415v10.4M520.7 415v10.4"/>
<path d="M533.4 415v10.4M349.2 420.4h63.5M398 422.9h14M400.3 420.6v4.6M405.4 422.1l5.3-1.2v4l-5.3-1.2z"/>
<circle cx="400.3" cy="422.9" r="2.06"/>
<circle cx="400.3" cy="422.9" r=".73"/>
</g>
<path d="M286.5 381.6h12.8" fill="none" stroke="#000" stroke-width=".33"/>
<!-- layer: Symbol (ANSI) -->
<g fill="none" stroke="#000" stroke-width=".33">
<path d="M12.6 15.8h31.3M281.5 105.9h17.1M284 105.9h-18.1l-26 32.8M287.5 100.8l5.1 5.1h-5.1zM301.1 103.3l-2.5 2.6 2.5 2.5M241 136.5l.9 .6-2 1.6zM107.3 157.2l5 5.1h-5zM101.3 162.3h17.1M115.9 162.3h13.3l37.2 27.4M164.7 187.8l1.7 1.9-2.3-1zM287.8 209.5l2 1.7-.9 .6zM287.8 209.5l16.1 21.1h2.6"/>
<path d="M242.3 262.8l2.2 1.2-.6 .8zM242.3 262.8l23.3 19.6h17.1M271.6 277.3l5.1 5.1h-5.1zM112.6 296.1l5.1 5.1h-5.1zM142.4 285.6l2.3-1.1-1.6 1.9zM144.7 284.5l-21.1 16.7h-17"/>
</g>
<g fill="#000">
<path d="M241 136.5l.9 .6-2 1.6z" fill-rule="evenodd"/>
<path d="M164.7 187.8l1.7 1.9-2.3-1z" fill-rule="evenodd"/>
<path d="M287.8 209.5l2 1.7-.9 .6z" fill-rule="evenodd"/>
<path d="M242.3 262.8l2.2 1.2-.6 .8z" fill-rule="evenodd"/>
<path d="M142.4 285.6l2.3-1.1-1.6 1.9z" fill-rule="evenodd"/>
</g>
<g font-size="7.7">
<text x="442.4" y="408.3">RCBH4 WELDMENT.iam</text>
<text x="458.9" y="424.8">J008644</text>
<text x="524.7" y="424.7">A</text>
</g>
<g font-size="6.3">
<text x="503.6" y="78.4">A</text>
<text x="247.1" y="328.3">DETAIL A</text>
</g>
<text font-size="4.3" x="417.8" y="423.5">C</text>
<g font-size="4.2">
<text x="68.7" y="5.3">4</text>
<text x="208.4" y="5.3">3</text>
<text x="348.1" y="5.3">2</text>
<text x="487.8" y="5.3">1</text>
<text x="2.5" y="55.5">D</text>
<text x="553.5" y="55.5">D</text>
<text x="2.8" y="163.4">C</text>
<text x="553.5" y="163.4">C</text>
<text x="2.9" y="271.4">B</text>
<text x="553.5" y="271.4">B</text>
<text x="2.8" y="379.3">A</text>
<text x="553.5" y="379.3">A</text>
<text x="68.7" y="429.5">4</text>
<text x="208.4" y="429.6">3</text>
<text x="348.1" y="429.6">2</text>
<text x="487.8" y="429.5">1</text>
</g>
<g font-size="3.5">
<text x="12.6" y="15.2">WELDMENT NOTES:</text>
<text x="12.6" y="19.4">1.</text>
<text x="12.6" y="23.6">2.</text>
<text x="18.8" y="19.4">SEAM WELD ALL INDICATED JOINTS AND INTERSECTIONS OF THOSE JOINTS</text>
<text x="18.8" y="23.6">NO GRINDING IS NEEDED FOR ANY OF THE WELDS SHOWN ON THIS DRAWING</text>
<text x="301.9" y="107.1">WELD FROM WHICHEVER SIDE IS EASIER</text>
<text x="307.2" y="231.8">CENTER PART AND WELD IN PLACE</text>
<text x="354.5" y="381.6">(UNLESS SPECIFIED OTHERWISE)</text>
<text x="352.5" y="390">[SECONDARY UNITS]: MILLIMETERS</text>
<text x="361.1" y="385.8">PRIMARY UNITS: INCHES</text>
<text x="362.3" y="394.1">PRIMARY TOLERANCES:</text>
<text x="361.9" y="397.9">X.X</text>
<text x="386.7" y="398">± 0.020</text>
<text x="361.9" y="402.1">X.XX</text>
<text x="361.9" y="406.3">X.XXX</text>
<text x="386.7" y="402.1">± 0.010</text>
<text x="386.7" y="406.3">± 0.005</text>
<text x="361.9" y="410.5">X.XXXX</text>
<text x="384.7" y="410.5">± 0.0005</text>
<text x="358.4" y="419.7">- DO NOT SCALE DRAWING -</text>
<text x="361.9" y="414.6">ANGULAR</text>
<text x="383.8" y="414.7">± 0.5 DEG</text>
<text x="415.5" y="418.4">SIZE</text>
<text x="461.6" y="418.3">PART NUMBER</text>
<text x="523.9" y="418.3">REV</text>
<text x="537.8" y="418.4">SHEET</text>
<text x="352" y="424.2">THIRD ANGLE PROJECTION:</text>
<text x="535.7" y="423.2">2 OF 10</text>
</g>
<g font-size="3.3">
<text x="286.5" y="381.1">NOTICE:</text>
<text x="286.5" y="385">INFORMATION CONTAINED IN THIS</text>
<text x="286.5" y="389">DOCUMENT OR ANY REPRODUCTION</text>
<text x="286.5" y="392.9">THEREOF, IS PROPRIETARY</text>
<text x="286.5" y="396.9">INFORMATION AND PROPERTY OF</text>
<text x="286.5" y="400.9">HOWARD HUGHES MEDICAL INSTITUTE.</text>
<text x="286.5" y="404.9">IT SHALL NOT BE DISCLOSED, COPIED,</text>
<text x="286.5" y="408.9">DUPLICATED OR USED FOR</text>
<text x="286.5" y="412.8">MANUFACTURE, PRODUCTION OR</text>
<text x="286.5" y="416.8">PROCUREMENT, WITHOUT THE EXPRESS</text>
<text x="286.5" y="420.8">WRITTEN PERMISSION OF HOWARD</text>
<text x="286.5" y="424.8">HUGHES MEDICAL INSTITUTE.</text>
</g>
</svg>
